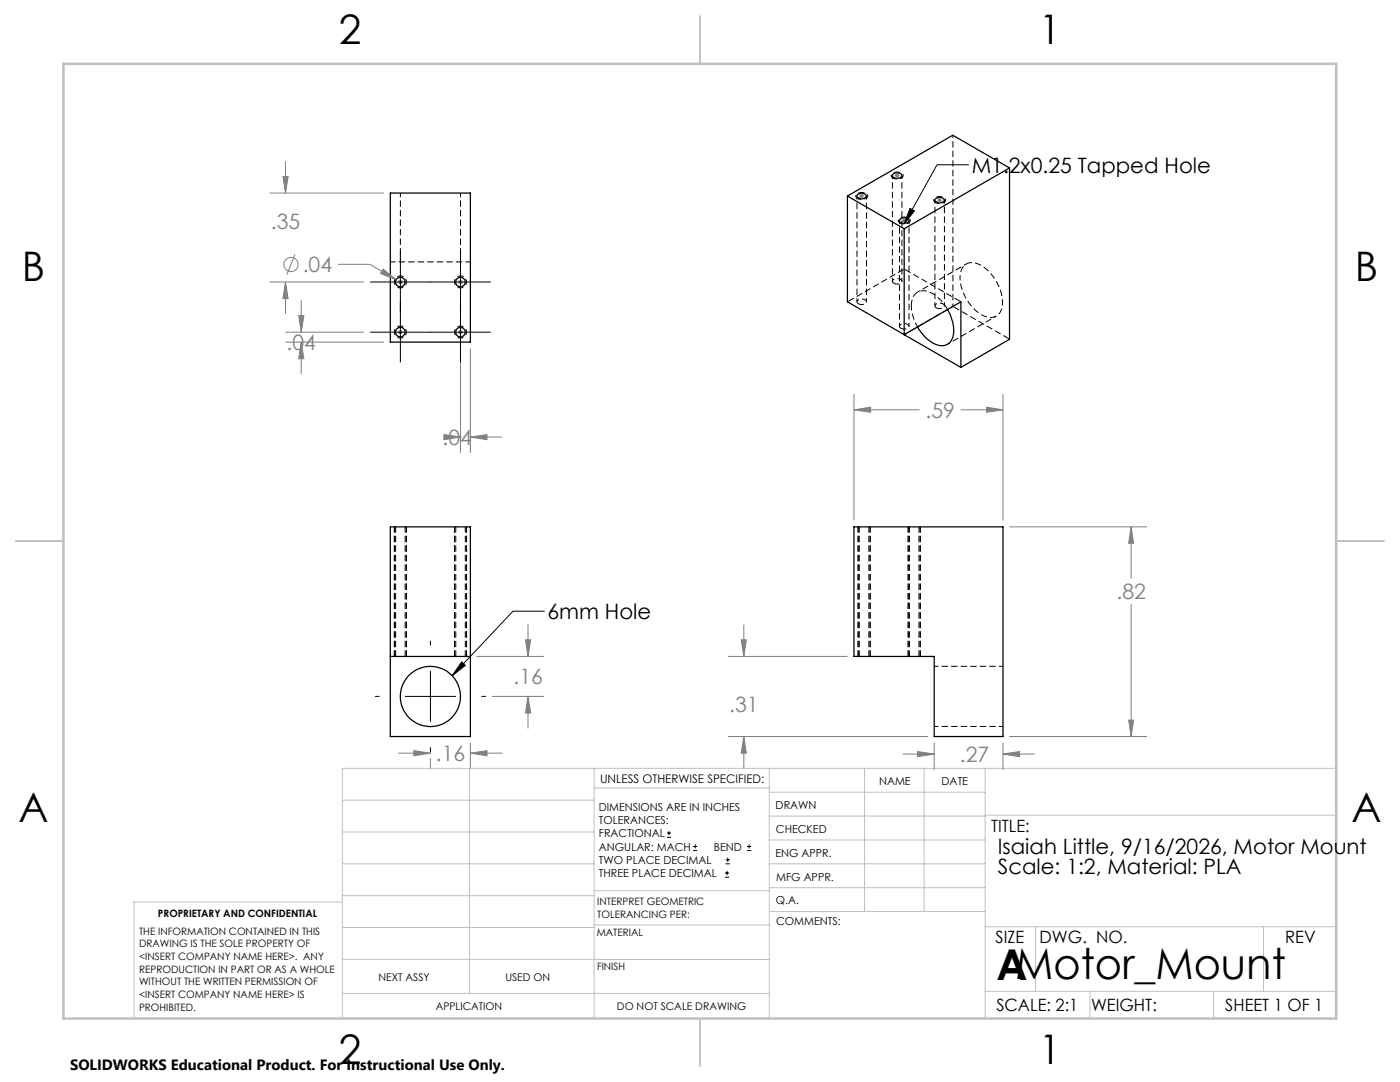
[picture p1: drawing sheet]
<svg xmlns="http://www.w3.org/2000/svg" width="279mm" height="216mm" viewBox="0 0 279 216" stroke-linecap="round" stroke-linejoin="round" font-family="sans-serif">
<path d="M178.4 56.5a1.09 1.09 0 0 0 1.6-.4 1.12 1.12 0 0 0-1.9 0l.3 .4M171.3 60.6a1.09 1.09 0 0 0 1.6-.4 1.12 1.12 0 0 0-1.9 0l.3 .4M179.8 65.5a1.09 1.09 0 0 0 1.6-.4 1.12 1.12 0 0 0-1.9 0l.3 .4M186.9 61.4a1.09 1.09 0 0 0 1.6-.4 1.12 1.12 0 0 0-1.9 0l.3 .4M79 105.1v25.9M91 105.1v25.9M171.5 105.1v25.9M181.5 105.1v25.9M80.9 131v-25.9M92.9 131v-25.9M173.4 131v-25.9M183.4 131v-25.9" fill="none" stroke="#000" stroke-width=".2" stroke-dasharray="1.3 .6" stroke-dashoffset=".1" stroke-linecap="butt"/>
<g fill="none" stroke="#000" stroke-width=".25">
<path d="M77.9 38.5h16v29.8h-16zM169.1 39.1v21.1l22.7 13.1M169.1 39.1l11.3 6.5M171.1 38.9a1.1 1.1 0 0 1 1.8 .3 1.13 1.13 0 0 1-1.9-.1zM178.3 34.7a1.12 1.12 0 0 1 1.7 .4 1.12 1.12 0 0 1-1.9-.1zM186.7 39.7a1.08 1.08 0 0 1 1.8 .3 1.12 1.12 0 0 1-2-.1zM201.5 33.5l-11.4-6.5-21 12.1M201.5 33.5l-21.1 12.1M201.5 33.5v34.2l-9.7 5.6M179.7 43.7a1.12 1.12 0 0 1 1.7 .4 1.15 1.15 0 0 1-1.9-.1zM180.4 45.6v21.2M180.4 66.8h.1"/>
<path d="M180.4 66.8l11.4-6.6v13.1M189.1 61.8a6.5 6.5 0 0 1 .8 6.1 2.41 2.41 0 0 1-3.5 .7 8 8 0 0 1-3.3-3.4M77.9 105.1h16v41.9h-16zM170.4 105.1h29.8v41.9h-13.8v-16h-16zM77.9 131h16"/>
<circle cx="79.9" cy="56.3" r=".95"/>
<circle cx="91.9" cy="56.3" r=".95"/>
<circle cx="79.9" cy="66.3" r=".96"/>
<circle cx="91.9" cy="66.3" r=".96"/>
<circle cx="85.9" cy="139" r="6"/>
</g>
<path d="M77.9 52.3h16M183.1 65.2a8.7 8.7 0 0 1-1.2-4.2" fill="none" stroke="#000" stroke-width=".2" stroke-dasharray="1.3 .6" stroke-dashoffset=".3" stroke-linecap="butt"/>
<path d="M79.9 38.5v13.8M91.9 52.3v-13.8M200.2 133h-13.7M186.5 145h13.7" fill="none" stroke="#000" stroke-width=".2" stroke-dasharray="1.3 .6" stroke-dashoffset=".4" stroke-linecap="butt"/>
<path d="M180.5 53.7l-11.4 6.5M180.5 53.7l11.3 6.5M201.5 67.7l-11.3-6.6" fill="none" stroke="#000" stroke-width=".2" stroke-dasharray="1.3 .6" stroke-dashoffset="-.2" stroke-linecap="butt"/>
<path d="M190.2 27v34.1M191.6 55.4a2.54 2.54 0 0 1 2.6-3 7.8 7.8 0 0 1 5.4 5.4 4.7 4.7 0 0 1-.5 5.1 3.4 3.4 0 0 1-4.3-.8 9.5 9.5 0 0 1-3.2-6.7M192.8 52.7l-9.7 5.6M189.1 68.7l9.7-5.6M190.2 61.1l-9.7 5.7" fill="none" stroke="#000" stroke-width=".2" stroke-dasharray="1.3 .6" stroke-dashoffset=".7" stroke-linecap="butt"/>
<path d="M181.9 61a2.54 2.54 0 0 1 2.6-3 6.9 6.9 0 0 1 4.6 3.8" fill="none" stroke="#000" stroke-width=".2" stroke-dasharray="1.3 .6" stroke-linecap="butt"/>
<path d="M171 39.1v21.1M178.1 35v21.1M186.6 39.9v21.1M179.5 44v21.1M180 56.1v-21.1M172.9 60.2v-21.1M181.4 65.1v-21.1M188.5 61v-21.1" fill="none" stroke="#000" stroke-width=".2" stroke-dasharray="1.3 .6" stroke-dashoffset=".6" stroke-linecap="butt"/>
<path d="M79.6 150.3h6.3M82.6 149.8l3.3 .5-3.3 .5zM85.9 151.3v2.2M93.9 148.2v5.3M93.9 150.3h6.3" fill="none" stroke="#808080" stroke-width=".2"/>
<g fill="none" stroke="#c0c0c0" stroke-width=".2">
<path d="M68.3 159.7h50.3M93.7 153.3v44.9M118.6 153.3v49.9M118.6 157.2h34.9M153.5 153.3v49.9M153.5 158.1h43.1M172.5 153.3v28.6M184.4 153.3v28.6M196.6 153.3v49.9M266.7 153.3h-198.4v49.9M68.3 178.7h50.3M68.3 172.4h50.3"/>
<path d="M68.3 166h50.3M68.3 180h-41.6v23.2M118.6 177.7h35M153.5 167.6h43.1M153.5 162.8h43.1M153.5 172.4h43.1M153.5 177.1h43.1M196.6 162.7h70.1M68.3 198.2h85.2M68.3 191.4l85.2 .1M68.3 185.1h50.3M118.6 184.6h35"/>
<path d="M153.6 181.9h43M196.6 197.8h70.1M196.6 184.9h70.1M206.7 184.9v12.9M217.5 197.8v5.4M242.2 197.8v5.4M252.2 184.9v12.9"/>
</g>
<path d="M139.7 3.2v9.5M3.1 107.9h9.6M266.7 107.9h9.5M139.7 203.2v9.6" fill="none" stroke="#c0c0c0" stroke-width=".25"/>
<path d="M12.7 12.7h254v190.5h-254z" fill="none" stroke="#c0c0c0" stroke-width=".5"/>
<path d="M82.6 149.8l3.3 .5-3.3 .5z" fill="#808080"/>
<path d="M93.9 150.3l3.3-.5v1z" fill="none" stroke="#808080" stroke-width=".2"/>
<path d="M93.9 150.3l3.3-.5v1z" fill="#808080"/>
<path d="M95.1 131h13.4M98.2 139h10.3M105.4 139l.5 3.3h-1zM105.4 124.6v6.4M105.4 139v6.3" fill="none" stroke="#808080" stroke-width=".2"/>
<path d="M105.4 139l.5 3.3h-1z" fill="#808080"/>
<path d="M104.9 127.7h1l-.5 3.3z" fill="none" stroke="#808080" stroke-width=".2"/>
<path d="M104.9 127.7h1l-.5 3.3z" fill="#808080"/>
<path d="M74.8 139h.9M80.8 139h10.2M85.9 127.9v.9M85.9 133.9v10.1M92.1 132.1l.8 .7-2.7 2zM96.1 139h.9M108.7 122h-6.3l-12.2 12.8M85.9 149.1v1" fill="none" stroke="#000" stroke-width=".2"/>
<path d="M78.7 105.1v25.9M81.1 105.1v25.9M90.7 105.1v25.9M93.1 105.1v25.9" fill="none" stroke="#000" stroke-width=".2" stroke-dasharray="1.3 .6" stroke-dashoffset=".1" stroke-linecap="butt"/>
<path d="M92.1 132.1l.8 .7-2.7 2z" fill="#000"/>
<path d="M91.9 63.6v26.8M93.9 69.5v20.9M88.6 86.7l3.3 .5-3.3 .5zM91.9 87.2h.1M93.9 87.2h6.3" fill="none" stroke="#808080" stroke-width=".2"/>
<path d="M88.6 86.7l3.3 .5-3.3 .5z" fill="#808080"/>
<path d="M93.9 87.2l3.3-.5v1z" fill="none" stroke="#808080" stroke-width=".2"/>
<path d="M93.9 87.2l3.3-.5v1z" fill="#808080"/>
<g fill="none" stroke="#808080" stroke-width=".2">
<path d="M58.9 50.8l-1.6 4M67.5 52.7h6.3l5.3 3.1M76.4 53.7l2.7 2.1-3.1-1.2z"/>
<circle cx="58.1" cy="52.8" r="1.41"/>
</g>
<path d="M76.4 53.7l2.7 2.1-3.1-1.2z" fill="#808080"/>
<path d="M53.8 38.5h22.8M57 32.2v6.3M53.8 56.3h18.8M57 56.3l.5 3.3h-1zM57 56.3v6.3" fill="none" stroke="#808080" stroke-width=".2"/>
<path d="M57 56.3l.5 3.3h-1z" fill="#808080"/>
<path d="M56.5 35.2h1l-.5 3.3z" fill="none" stroke="#808080" stroke-width=".2"/>
<path d="M56.5 35.2h1l-.5 3.3z" fill="#808080"/>
<path d="M60.1 59.9v6.4M56.9 66.3h15.7M56.9 68.3h19.7M59.6 63h1l-.5 3.3zM60.1 68.3v6.3" fill="none" stroke="#808080" stroke-width=".2"/>
<path d="M59.6 63h1l-.5 3.3z" fill="#808080"/>
<path d="M60.1 68.3l.5 3.3h-1z" fill="none" stroke="#808080" stroke-width=".2"/>
<path d="M60.1 68.3l.5 3.3h-1z" fill="#808080"/>
<g fill="none" stroke="#808080" stroke-width=".2">
<path d="M79.4 56.3h1M79.6 55.9l.7 .7M79.9 55.8v1M80.3 55.9l-.7 .7M91.4 56.3h1M91.5 55.9l.8 .7M91.9 55.8v1M92.3 55.9l-.8 .7M79.4 66.3h1M79.6 65.9l.7 .7M79.9 65.8v1M80.3 65.9l-.7 .7"/>
<path d="M91.4 66.3h1M91.5 65.9l.8 .7M91.9 65.8v1M92.3 65.9l-.8 .7M170.4 78.6v25.3M200.2 78.6v25.3M170.4 81.8l3.3-.6v1.1zM170.4 81.8h13.1M191.7 81.8h8.5"/>
</g>
<path d="M79.9 57.5a1.2 1.2 0 0 1-1.1-1.8 1.2 1.2 0 0 1 2.1-.1 1.2 1.2 0 0 1-.8 1.8l-.2 .1M91.9 57.5a1.2 1.2 0 0 1-1.1-1.8 1.2 1.2 0 0 1 2.1-.1 1.2 1.2 0 0 1-.8 1.8l-.2 .1M79.9 67.5a1.2 1.2 0 0 1-1.1-1.8 1.2 1.2 0 0 1 2.1-.1 1.2 1.2 0 0 1-.8 1.8l-.2 .1M91.9 67.5a1.2 1.2 0 0 1-1.1-1.8 1.2 1.2 0 0 1 2.1-.1 1.2 1.2 0 0 1-.8 1.8l-.2 .1" fill="none" stroke="#000" stroke-width=".2" stroke-dasharray="1.3 .6" stroke-dashoffset=".7" stroke-linecap="butt"/>
<path d="M73.9 56.3h24M79.9 50.2v22.1M91.9 50.2v22.1M73.9 66.3h24" fill="none" stroke="#000" stroke-width=".2"/>
<path d="M170.4 81.8l3.3-.6v1.1z" fill="#808080"/>
<path d="M196.9 81.2l3.3 .6-3.3 .5z" fill="none" stroke="#808080" stroke-width=".2"/>
<path d="M196.9 81.2l3.3 .6-3.3 .5z" fill="#808080"/>
<path d="M201.4 105.1h27.5M225.7 105.1l.5 3.3h-1zM225.7 105.1v10.4M225.7 120.5v26.5M201.4 147h27.5" fill="none" stroke="#808080" stroke-width=".2"/>
<path d="M225.7 105.1l.5 3.3h-1z" fill="#808080"/>
<path d="M225.2 143.7h1l-.5 3.3z" fill="none" stroke="#808080" stroke-width=".2"/>
<path d="M225.2 143.7h1l-.5 3.3z" fill="#808080"/>
<path d="M145.3 131h23.9M147.9 127.7h1l-.5 3.3zM148.4 124.6v6.4M145.3 147h39.9M148.4 147v6.3" fill="none" stroke="#808080" stroke-width=".2"/>
<path d="M147.9 127.7h1l-.5 3.3z" fill="#808080"/>
<path d="M148.4 147l.5 3.3h-1z" fill="none" stroke="#808080" stroke-width=".2"/>
<path d="M148.4 147l.5 3.3h-1z" fill="#808080"/>
<path d="M180.1 150.5h6.3M183.1 150l3.3 .5-3.3 .5zM186.4 148.2v5.4M200.2 148.2v5.4M200.2 150.5h6.3" fill="none" stroke="#808080" stroke-width=".2"/>
<path d="M183.1 150l3.3 .5-3.3 .5z" fill="#808080"/>
<path d="M200.2 150.5l3.3-.5v1z" fill="none" stroke="#808080" stroke-width=".2"/>
<path d="M200.2 150.5l3.3-.5v1z" fill="#808080"/>
<g fill="none" stroke="#808080" stroke-width=".2">
<path d="M171.4 39.1h1.1M171.6 38.8l.7 .7M171.9 38.6v1M172.3 38.8l-.7 .7M178.5 35h1M178.7 34.7l.7 .7M179 34.5v1M179.4 34.7l-.7 .7M187 39.9h1M187.1 39.6l.8 .7M187.5 39.4v1M187.9 39.6l-.8 .7"/>
<path d="M180 44h.9M180.1 43.7l.7 .7M180.4 43.5v1M180.8 43.7l-.7 .7"/>
</g>
<path d="M171.1 39.6a.6 .6 0 0 1-.3-.7 .6 .6 0 0 1 .7-.4 1.18 1.18 0 0 1 1.7 .7 1.51 1.51 0 0 1-2.1 .4M178.2 35.5a.6 .6 0 0 1-.3-.7 .6 .6 0 0 1 .7-.4 1.18 1.18 0 0 1 1.6 .7 1.51 1.51 0 0 1-2 .4M179.6 44.5a.6 .6 0 0 1-.3-.7 .6 .6 0 0 1 .7-.4 1.18 1.18 0 0 1 1.7 .7 1.51 1.51 0 0 1-2.1 .4M186.7 40.4a.6 .6 0 0 1-.3-.7 .6 .6 0 0 1 .7-.4 1.18 1.18 0 0 1 1.6 .7 1.51 1.51 0 0 1-2 .4" fill="none" stroke="#000" stroke-width=".2" stroke-dasharray="1.3 .6" stroke-dashoffset=".5" stroke-linecap="butt"/>
<g fill="none" stroke="#000" stroke-width=".2">
<path d="M193.4 32.9h-6.4l-6.6 11.8M181.6 41.6l.9 .5-2.1 2.6zM133.1 167.1h.8M133.1 166.2h.8M133.5 165.8v.9M138.3 169.7h.8M138.3 168.9h.8M138.7 168.5v.8M144.7 175h.8M144.7 174.2h.8M144.8 172.4h.9M144.8 171.6h.9"/>
<path d="M145.1 173.8v.8M145.2 171.1v.9M149.1 169.7h.8M149.1 168.9h.8M149.5 168.5v.8"/>
</g>
<path d="M171.3 105.1v25.9M173.7 105.1v25.9M181.3 105.1v25.9M183.7 105.1v25.9" fill="none" stroke="#000" stroke-width=".2" stroke-dasharray="1.3 .6" stroke-dashoffset=".1" stroke-linecap="butt"/>
<path d="M181.6 41.6l.9 .5-2.1 2.6z" fill="#000"/>
<text font-size="8.5" x="198.9" y="195.5">AMotor_Mount</text>
<g font-size="8.1">
<text x="67.6" y="8.9">2</text>
<text x="207.3" y="8.9">1</text>
<text x="4.4" y="56.2">B</text>
<text x="270.4" y="56.2">B</text>
<text x="3.7" y="164.1">A</text>
<text x="269.7" y="164.1">A</text>
<text x="67.6" y="212.4">2</text>
<text x="207.3" y="212.4">1</text>
</g>
<g font-size="4.2">
<text x="193.9" y="34.5">M1.2x0.25 Tapped Hole</text>
<text x="109.3" y="123.6">6mm Hole</text>
<text x="199.1" y="170.3">Isaiah Little, 9/16/2026, Motor Mount</text>
<text x="199.1" y="174.5">Scale: 1:2, Material: PLA</text>
</g>
<g font-size="4.2" fill="#808080">
<text x="54.1" y="45.6">.35</text>
<text x="60.4" y="54.3">.04</text>
<text x="57.2" y="69.8">.04</text>
<text x="184.7" y="83.4">.59</text>
<text x="88.3" y="88.8">.04</text>
<text x="222.8" y="119.6">.82</text>
<text x="102.5" y="136.5">.16</text>
<text x="145.5" y="142">.31</text>
<text x="87" y="151.9">.16</text>
<text x="191.6" y="152.1">.27</text>
</g>
<g font-size="3.4">
<text x="197.8" y="166">TITLE:</text>
<text x="198.7" y="188.1">SIZE</text>
<text x="207.5" y="188.1">DWG. NO.</text>
<text x="256.5" y="188.2">REV</text>
<text x="198.8" y="201.7">SCALE: 2:1</text>
<text x="217.7" y="201.8">WEIGHT:</text>
<text x="244.5" y="201.7">SHEET 1 OF 1</text>
</g>
<text font-size="3" x="14" y="213.5">SOLIDWORKS Educational Product. For Instructional Use Only.</text>
<text font-size="2.4" x="119.8" y="156.2">UNLESS OTHERWISE SPECIFIED:</text>
<g font-size="2.2">
<text x="119.5" y="161.8">DIMENSIONS ARE IN INCHES</text>
<text x="154.8" y="161.4">DRAWN</text>
<text x="175.4" y="156.6">NAME</text>
<text x="187.9" y="156.7">DATE</text>
<text x="119.5" y="164.4">TOLERANCES:</text>
<text x="119.5" y="167.1">FRACTIONAL</text>
<text x="154.9" y="166.3">CHECKED</text>
<text x="119.5" y="169.7">ANGULAR: MACH</text>
<text x="119.5" y="172.4">TWO PLACE DECIMAL</text>
<text x="142.5" y="169.7">BEND</text>
<text x="154.8" y="170.9">ENG APPR.</text>
<text x="119.5" y="175">THREE PLACE DECIMAL</text>
<text x="154.9" y="175.7">MFG APPR.</text>
<text x="154.9" y="180.4">Q.A.</text>
<text x="154.9" y="184.6">COMMENTS:</text>
</g>
<g font-size="2.1">
<text x="75.5" y="195.7">NEXT ASSY</text>
<text x="100.9" y="195.7">USED ON</text>
<text x="86.9" y="201.5">APPLICATION</text>
<text x="123.1" y="201.6">DO NOT SCALE DRAWING</text>
</g>
<g font-size="2">
<text x="31.5" y="182.9">PROPRIETARY AND CONFIDENTIAL</text>
<text x="119.2" y="180.6">INTERPRET GEOMETRIC</text>
<text x="119.2" y="183.1">TOLERANCING PER:</text>
<text x="27.8" y="186.5">THE INFORMATION CONTAINED IN THIS</text>
<text x="27.8" y="189">DRAWING IS THE SOLE PROPERTY OF</text>
<text x="27.8" y="191.6">&lt;INSERT COMPANY NAME HERE&gt;. ANY</text>
<text x="119.1" y="186.7">MATERIAL</text>
<text x="27.8" y="194.1">REPRODUCTION IN PART OR AS A WHOLE</text>
<text x="27.8" y="196.6">WITHOUT THE WRITTEN PERMISSION OF</text>
<text x="119.1" y="193.5">FINISH</text>
<text x="27.8" y="199.1">&lt;INSERT COMPANY NAME HERE&gt; IS</text>
<text x="27.8" y="201.7">PROHIBITED.</text>
</g>
</svg>
